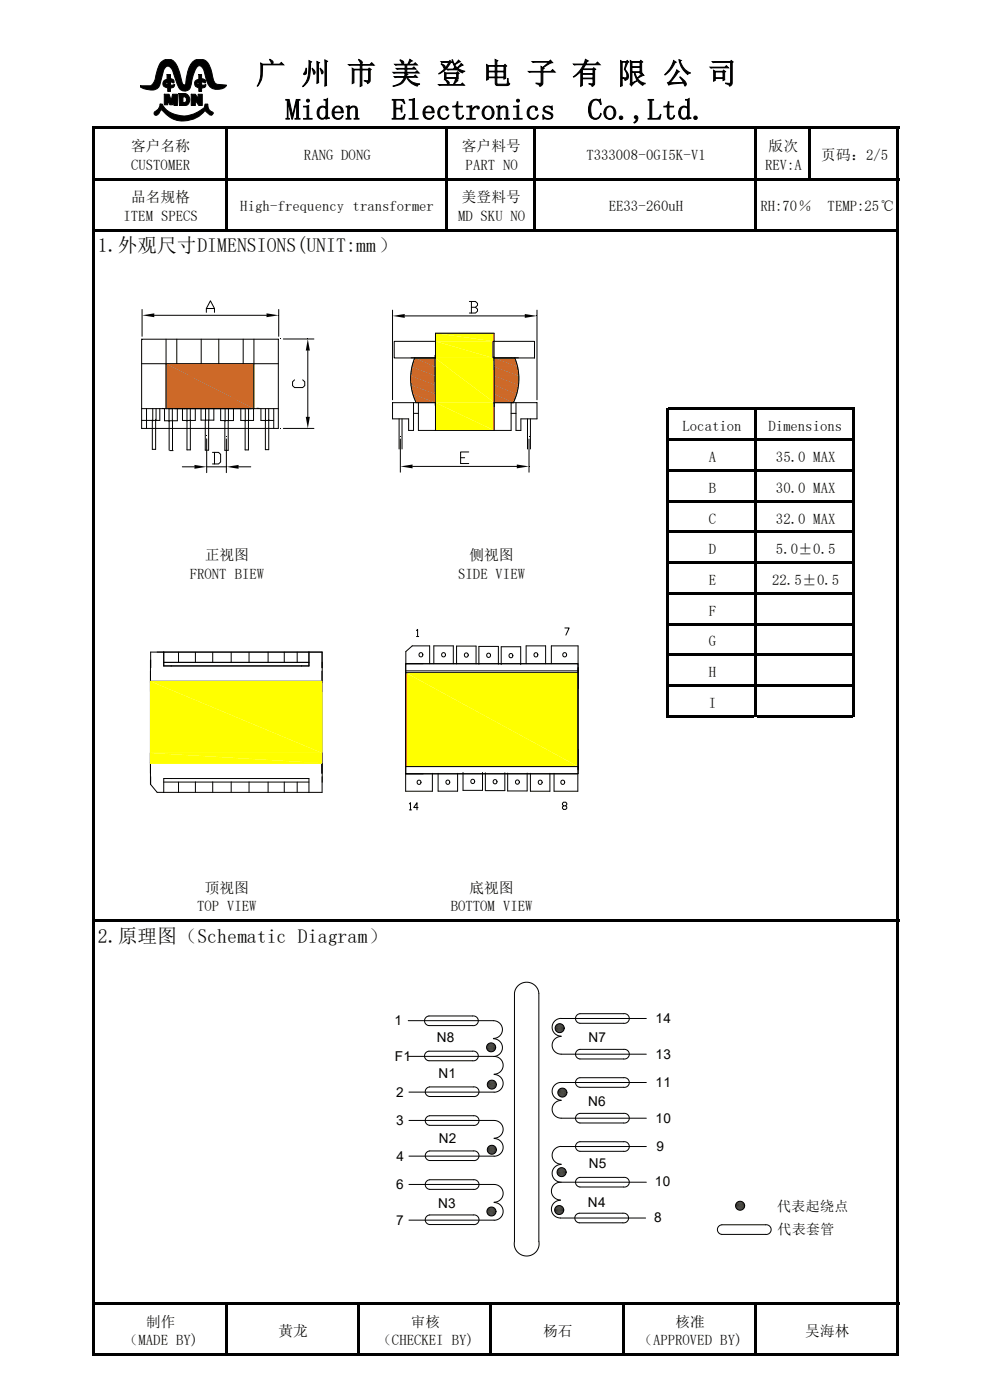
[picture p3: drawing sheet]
<svg xmlns="http://www.w3.org/2000/svg" width="210mm" height="297mm" viewBox="0 0 210 297" stroke-linecap="round" stroke-linejoin="round" font-family="sans-serif">
<g fill="#000">
<path d="M19.6 26.9h.6v10.8h-.6z" fill-rule="evenodd"/>
<path d="M19.6 37.7h.6v10.9h-.6z" fill-rule="evenodd"/>
<path d="M20.2 26.9h170.5v.5h-170.5z" fill-rule="evenodd"/>
<path d="M20.2 37.7h151.3v.5h-151.3z" fill-rule="evenodd"/>
<path d="M47.7 27.1h.5v10.6h-.5z" fill-rule="evenodd"/>
<path d="M47.7 38h.5v11.1h-.5z" fill-rule="evenodd"/>
<path d="M94.5 27.1h.5v10.6h-.5z" fill-rule="evenodd"/>
<path d="M94.5 38h.5v11.1h-.5z" fill-rule="evenodd"/>
<path d="M113.2 27.1h.5v10.6h-.5z" fill-rule="evenodd"/>
<path d="M113.2 38h.5v11.1h-.5z" fill-rule="evenodd"/>
<path d="M160 27.1h.5v10.6h-.5z" fill-rule="evenodd"/>
<path d="M160 38h.5v11.1h-.5z" fill-rule="evenodd"/>
<path d="M171.5 27.1h.5v11.1h-.5z" fill-rule="evenodd"/>
<path d="M172 37.7h18.7v.5h-18.7z" fill-rule="evenodd"/>
<path d="M190.2 27.1h.5v10.6h-.5z" fill-rule="evenodd"/>
<path d="M190.2 38h.5v10.6h-.5z" fill-rule="evenodd"/>
<path d="M19.6 48.6h.6v146.4h-.6z" fill-rule="evenodd"/>
<path d="M20.2 48.6h27.5v.5h-27.5z" fill-rule="evenodd"/>
<path d="M48.2 48.6h46.3v.5h-46.3z" fill-rule="evenodd"/>
<path d="M95 48.6h18.2v.5h-18.2z" fill-rule="evenodd"/>
<path d="M113.7 48.6h46.3v.5h-46.3z" fill-rule="evenodd"/>
<path d="M160.5 48.6h30.2v.5h-30.2z" fill-rule="evenodd"/>
<path d="M190.2 48.8h.5v146.2h-.5z" fill-rule="evenodd"/>
<path d="M141.3 86.5h.5v6.5h-.5z" fill-rule="evenodd"/>
<path d="M141.3 93h.5v6.5h-.5z" fill-rule="evenodd"/>
<path d="M141.3 99.5h.5v6.5h-.5z" fill-rule="evenodd"/>
<path d="M141.8 86.5h39.6v.5h-39.6z" fill-rule="evenodd"/>
<path d="M141.8 93h39.6v.5h-39.6z" fill-rule="evenodd"/>
<path d="M141.8 99.5h39.6v.5h-39.6z" fill-rule="evenodd"/>
<path d="M160 86.7h.5v6.3h-.5z" fill-rule="evenodd"/>
<path d="M160 93.3h.5v6.2h-.5z" fill-rule="evenodd"/>
<path d="M160 99.8h.5v6.2h-.5z" fill-rule="evenodd"/>
<path d="M180.8 86.7h.6v6.3h-.6z" fill-rule="evenodd"/>
<path d="M180.8 93.3h.6v6.2h-.6z" fill-rule="evenodd"/>
<path d="M180.8 99.8h.6v6.2h-.6z" fill-rule="evenodd"/>
<path d="M141.3 106h.5v6.6h-.5z" fill-rule="evenodd"/>
<path d="M141.3 112.6h.5v6.5h-.5z" fill-rule="evenodd"/>
<path d="M141.3 119.1h.5v6.5h-.5z" fill-rule="evenodd"/>
<path d="M141.8 106h39.6v.6h-39.6z" fill-rule="evenodd"/>
<path d="M141.8 112.6h39.6v.5h-39.6z" fill-rule="evenodd"/>
<path d="M141.8 119.1h39.6v.5h-39.6z" fill-rule="evenodd"/>
<path d="M160 106.3h.5v6.3h-.5z" fill-rule="evenodd"/>
<path d="M160 112.8h.5v6.3h-.5z" fill-rule="evenodd"/>
<path d="M160 119.3h.5v6.3h-.5z" fill-rule="evenodd"/>
<path d="M180.8 106.3h.6v6.3h-.6z" fill-rule="evenodd"/>
<path d="M180.8 112.8h.6v6.3h-.6z" fill-rule="evenodd"/>
<path d="M180.8 119.3h.6v6.3h-.6z" fill-rule="evenodd"/>
<path d="M141.3 125.6h.5v6.5h-.5z" fill-rule="evenodd"/>
<path d="M141.3 132.1h.5v6.5h-.5z" fill-rule="evenodd"/>
<path d="M141.3 138.6h.5v6.6h-.5z" fill-rule="evenodd"/>
<path d="M141.8 125.6h39.6v.5h-39.6z" fill-rule="evenodd"/>
<path d="M141.8 132.1h39.6v.5h-39.6z" fill-rule="evenodd"/>
<path d="M141.8 138.6h39.6v.5h-39.6z" fill-rule="evenodd"/>
<path d="M160 125.9h.5v6.2h-.5z" fill-rule="evenodd"/>
<path d="M160 132.4h.5v6.2h-.5z" fill-rule="evenodd"/>
<path d="M160 138.9h.5v6.3h-.5z" fill-rule="evenodd"/>
<path d="M180.8 125.9h.6v6.2h-.6z" fill-rule="evenodd"/>
<path d="M180.8 132.4h.6v6.2h-.6z" fill-rule="evenodd"/>
<path d="M180.8 138.9h.6v6.3h-.6z" fill-rule="evenodd"/>
<path d="M141.3 145.2h.5v7h-.5z" fill-rule="evenodd"/>
<path d="M141.8 145.2h39.6v.5h-39.6z" fill-rule="evenodd"/>
<path d="M141.8 151.7h18.2v.5h-18.2z" fill-rule="evenodd"/>
<path d="M160 145.4h.5v6.8h-.5z" fill-rule="evenodd"/>
<path d="M160.5 151.7h20.3v.5h-20.3z" fill-rule="evenodd"/>
<path d="M180.8 145.4h.6v6.8h-.6z" fill-rule="evenodd"/>
<path d="M19.6 195h.6v81.3h-.6z" fill-rule="evenodd"/>
<path d="M20.2 195h170.5v.5h-170.5z" fill-rule="evenodd"/>
<path d="M190.2 195.3h.5v81h-.5z" fill-rule="evenodd"/>
<path d="M19.6 276.3h.6v11.4h-.6z" fill-rule="evenodd"/>
<path d="M20.2 276.3h170.5v.5h-170.5z" fill-rule="evenodd"/>
<path d="M47.7 276.6h.5v11.1h-.5z" fill-rule="evenodd"/>
<path d="M75.8 276.6h.5v11.1h-.5z" fill-rule="evenodd"/>
<path d="M103.8 276.6h.6v11.1h-.6z" fill-rule="evenodd"/>
<path d="M131.9 276.6h.5v11.1h-.5z" fill-rule="evenodd"/>
<path d="M160 276.6h.5v11.1h-.5z" fill-rule="evenodd"/>
<path d="M190.2 276.6h.5v11.1h-.5z" fill-rule="evenodd"/>
<path d="M20.2 287.1h27.5v.6h-27.5z" fill-rule="evenodd"/>
<path d="M48.2 287.1h27.6v.6h-27.6z" fill-rule="evenodd"/>
<path d="M76.3 287.1h27.5v.6h-27.5z" fill-rule="evenodd"/>
<path d="M104.4 287.1h27.5v.6h-27.5z" fill-rule="evenodd"/>
<path d="M132.4 287.1h27.6v.6h-27.6z" fill-rule="evenodd"/>
<path d="M160.5 287.1h29.7v.6h-29.7z" fill-rule="evenodd"/>
</g>
<path d="M29.7 12.5h18.6v13.3h-18.6z" fill-rule="evenodd" fill="#fff"/>
<g fill="#000">
<path d="M34.3 13.1a2.01 2.01 0 0 1 3.3 1.1l1.1 3.4 .2 .4 .5-.1 .3-2a3.8 3.8 0 0 1 2-3.3 2.31 2.31 0 0 1 3 2l.3 .9a3.1 3.1 0 0 0 .9 2.4l2.1 .2a2.42 2.42 0 0 1-2.5 .8 2.42 2.42 0 0 1-1.7-2l-.2-.7a2.86 2.86 0 0 0-1.1-2.2l-.3-.1a2.68 2.68 0 0 0-1.2 2l-.4 1.8a1.47 1.47 0 0 1-1.2 1.6 1.47 1.47 0 0 1-1.7-1.2l-.6-1.7a3.3 3.3 0 0 0-1.2-2.3 .95 .95 0 0 0-1.2 .8l-.7 2.9a1.84 1.84 0 0 1-2.5 1.2l-1.4-.3-.4-.4 .2-.1h2l.5-.4 .4-.7 .9-3.1z" fill-rule="evenodd"/>
<path d="M35.4 15.8h.8v.9h.2a.5 .5 0 0 1 .5 .4 .5 .5 0 0 1-.1 .5l-.6-.1v.6l.8-.2-.3 .7-.5 .1v.7h-.6v-.7a.9 .9 0 0 1-1.1-.9 .9 .9 0 0 1 .9-.9z" fill-rule="evenodd"/>
</g>
<path d="M34.3 13.1a2.01 2.01 0 0 1 3.3 1.1l1.1 3.4 .2 .4 .5-.1 .3-2a3.8 3.8 0 0 1 2-3.3 2.31 2.31 0 0 1 3 2l.3 .9a3.1 3.1 0 0 0 .9 2.4l2.1 .2a2.42 2.42 0 0 1-2.5 .8 2.42 2.42 0 0 1-1.7-2l-.2-.7a2.86 2.86 0 0 0-1.1-2.2l-.3-.1a2.68 2.68 0 0 0-1.2 2l-.4 1.8a1.47 1.47 0 0 1-1.2 1.6 1.47 1.47 0 0 1-1.7-1.2l-.6-1.7a3.3 3.3 0 0 0-1.2-2.3 .95 .95 0 0 0-1.2 .8l-.7 2.9a1.84 1.84 0 0 1-2.5 1.2l-1.4-.3-.4-.4 .2-.1h2l.5-.4 .4-.7 .9-3.1zM35.4 15.8h.8v.9h.2a.5 .5 0 0 1 .5 .4 .5 .5 0 0 1-.1 .5l-.6-.1v.6l.8-.2-.3 .7-.5 .1v.7h-.6v-.7a.9 .9 0 0 1-1.1-.9 .9 .9 0 0 1 .9-.9z" fill="none" stroke="#000" stroke-width=".21"/>
<path d="M35.4 17.5h.2v.6l-.4-.2z" fill-rule="evenodd" fill="#fff"/>
<path d="M35.4 17.5h.2v.6l-.4-.2zM42.2 15.8h.6v.9h.3a.51 .51 0 0 1 .5 .3 .51 .51 0 0 1-.1 .6l-.7-.1v.6l.8-.2v.4l-.2 .3-.6 .1v.7h-.6v-.7a.89 .89 0 0 1-.9-.9 .89 .89 0 0 1 .9-.9zM34 22.1h.4a5.4 5.4 0 0 0 6.9 2l2-1.3 .2-.7h.6a1.66 1.66 0 0 0 1.1 1.8l-.3 .5a2.07 2.07 0 0 1-1.4-1 5.8 5.8 0 0 1-9.2-.1l-.6 .8a.52 .52 0 0 1-.5 .4 .52 .52 0 0 1-.5-.5l.3-.4a1.73 1.73 0 0 0 1-1.5z" fill="none" stroke="#000" stroke-width=".21"/>
<g fill="#000">
<path d="M42.2 15.8h.6v.9h.3a.51 .51 0 0 1 .5 .3 .51 .51 0 0 1-.1 .6l-.7-.1v.6l.8-.2v.4l-.2 .3-.6 .1v.7h-.6v-.7a.89 .89 0 0 1-.9-.9 .89 .89 0 0 1 .9-.9z" fill-rule="evenodd"/>
<path d="M34 22.1h.4a5.4 5.4 0 0 0 6.9 2l2-1.3 .2-.7h.6a1.66 1.66 0 0 0 1.1 1.8l-.3 .5a2.07 2.07 0 0 1-1.4-1 5.8 5.8 0 0 1-9.2-.1l-.6 .8a.52 .52 0 0 1-.5 .4 .52 .52 0 0 1-.5-.5l.3-.4a1.73 1.73 0 0 0 1-1.5z" fill-rule="evenodd"/>
</g>
<path d="M42 17.5h.2v.4l-.4-.1z" fill-rule="evenodd" fill="#fff"/>
<path d="M34.8 20h1.1l.4 1.3 .3-1.3h1v2.4h-.7l-.1-.9-.2 .7h-.6l-.3-.9-.1 .9h-.8zM37.9 19.8h1.3a1.3 1.3 0 0 1 1.1 1.3 1.3 1.3 0 0 1-1.1 1.3h-1.1zM42 17.5h.2v.4l-.4-.1z" fill="none" stroke="#000" stroke-width=".21"/>
<g fill="#000">
<path d="M34.8 20h1.1l.4 1.3 .3-1.3h1v2.4h-.7l-.1-.9-.2 .7h-.6l-.3-.9-.1 .9h-.8z" fill-rule="evenodd"/>
<path d="M37.9 19.8h1.3a1.3 1.3 0 0 1 1.1 1.3 1.3 1.3 0 0 1-1.1 1.3h-1.1z" fill-rule="evenodd"/>
</g>
<path d="M38.8 20.6l.4-.1a.73 .73 0 0 1 .1 1.2l-.5 .1z" fill-rule="evenodd" fill="#fff"/>
<g fill="none" stroke="#000" stroke-width=".21">
<path d="M40.6 20h.8l.6 .9v-.9h.9v2.4h-.7l-.8-1.1v1.1h-.8zM38.8 20.6l.4-.1a.73 .73 0 0 1 .1 1.2l-.5 .1zM35.2 72v5.2M53.9 72v5.2M30 90.9v-18.9h29v18.9M86.6 216.5h18.1a1.88 1.88 0 0 1 1.9 1.9 1.88 1.88 0 0 1-1.9 1.9M90.4 215.8l.6-.3h9.2a1.03 1.03 0 0 1 1.3 1 1.03 1.03 0 0 1-1.3 1.1h-9.2a1.02 1.02 0 0 1-.9-.7 1.02 1.02 0 0 1 .3-1.1zM109.8 209.2a2.61 2.61 0 0 1 2.8-.7 2.61 2.61 0 0 1 1.7 2.2v52.6a2.63 2.63 0 0 1-2.6 3.1 2.63 2.63 0 0 1-2.6-3.1v-52.6l.2-.7zM119 219.9a1.88 1.88 0 0 0-1.9 1.8 1.88 1.88 0 0 0 1.9 1.9h18.1M122.4 215.3l.6-.3h9.3a1.03 1.03 0 0 1 1.2 1.1 1.03 1.03 0 0 1-1.2 1h-9.3a1.02 1.02 0 0 1-.9-.7 1.02 1.02 0 0 1 .3-1.1zM137.1 216.1l-18.1-.1a1.88 1.88 0 0 0-1.9 1.9 1.88 1.88 0 0 0 1.9 1.9M86.7 237.7h18.1a1.88 1.88 0 0 1 1.9 1.9 1.88 1.88 0 0 1-1.9 1.8"/>
<path d="M90.4 223.3l.6-.3h9.2a1.03 1.03 0 0 1 1.3 1 1.03 1.03 0 0 1-1.3 1h-9.2a1.02 1.02 0 0 1-.9-.6 1.02 1.02 0 0 1 .3-1.1zM90.5 230.9l.6-.3h9.3a1.03 1.03 0 0 1 1.2 1 1.03 1.03 0 0 1-1.2 1h-9.3a1.02 1.02 0 0 1-.8-.7 1.02 1.02 0 0 1 .2-1zM91.1 236.7a1.02 1.02 0 0 0-.9 1 1.02 1.02 0 0 0 .9 1h9.3a1.03 1.03 0 0 0 1.2-1 1.03 1.03 0 0 0-1.2-1M91.1 236.7h9.3M104.7 220.4a1.88 1.88 0 0 1 1.9 1.8 1.88 1.88 0 0 1-1.9 1.9h-18.1M104.8 224.1a1.88 1.88 0 0 1 1.9 1.9 1.88 1.88 0 0 1-1.9 1.9M104.8 227.9a1.88 1.88 0 0 1 1.9 1.9 1.88 1.88 0 0 1-1.9 1.9h-18.1M119 233.4a1.88 1.88 0 0 0-1.9 1.9 1.88 1.88 0 0 0 1.9 1.9h18.1M122.4 222.9l.6-.3h9.3a1.03 1.03 0 0 1 1.2 1 1.03 1.03 0 0 1-1.2 1h-9.3a1.02 1.02 0 0 1-.9-.6 1.02 1.02 0 0 1 .3-1.1zM122.4 236.5l.6-.3h9.3a1.03 1.03 0 0 1 1.2 1 1.03 1.03 0 0 1-1.2 1h-9.3a1.02 1.02 0 0 1-.9-.6 1.02 1.02 0 0 1 .3-1.1zM122.4 228.9l.6-.3h9.3a1.03 1.03 0 0 1 1.2 1 1.03 1.03 0 0 1-1.2 1.1h-9.3a1.02 1.02 0 0 1-.9-.7 1.02 1.02 0 0 1 .3-1.1zM137.1 229.6h-18.1a1.88 1.88 0 0 0-1.9 1.9 1.88 1.88 0 0 0 1.9 1.9"/>
<path d="M86.7 251.3h18.1a1.88 1.88 0 0 1 1.9 1.8 1.88 1.88 0 0 1-1.9 1.9M90.5 244.4l.6-.2h9.3a1.03 1.03 0 0 1 1.2 1 1.03 1.03 0 0 1-1.2 1h-9.3a1.02 1.02 0 0 1-.8-.7 1.02 1.02 0 0 1 .2-1.1zM90.5 258l.6-.3h9.3a1.03 1.03 0 0 1 1.2 1 1.03 1.03 0 0 1-1.2 1.1h-9.3a1.02 1.02 0 0 1-.8-.7 1.02 1.02 0 0 1 .2-1.1zM91.1 250.3a1.02 1.02 0 0 0-.9 1 1.02 1.02 0 0 0 .9 1h9.3a1.03 1.03 0 0 0 1.2-1 1.03 1.03 0 0 0-1.2-1M91.1 250.3h9.3M104.8 241.5a1.88 1.88 0 0 1 1.9 1.9 1.88 1.88 0 0 1-1.9 1.9h-18.1M104.8 255.1a1.88 1.88 0 0 1 1.9 1.9 1.88 1.88 0 0 1-1.9 1.9l-18.1-.1M118.9 254.6a1.88 1.88 0 0 0-1.9 1.9 1.88 1.88 0 0 0 1.9 1.9M118.9 250.8a1.88 1.88 0 0 0-1.9 1.9 1.88 1.88 0 0 0 1.9 1.8M118.9 258.4h18M119 247a1.88 1.88 0 0 0-1.9 1.9 1.88 1.88 0 0 0 1.9 1.9h18.1M119 243.2a1.88 1.88 0 0 0-1.9 1.9 1.88 1.88 0 0 0 1.9 1.9"/>
<path d="M119 243.2h18.1M122.4 250.1l.6-.3h9.3a1.03 1.03 0 0 1 1.2 1 1.03 1.03 0 0 1-1.2 1h-9.3a1.02 1.02 0 0 1-.9-.7 1.02 1.02 0 0 1 .3-1zM122.4 242.5l.6-.3h9.3a1.03 1.03 0 0 1 1.2 1 1.03 1.03 0 0 1-1.2 1h-9.3a1.02 1.02 0 0 1-.9-.6 1.02 1.02 0 0 1 .3-1.1zM132.1 257.4h-9.2a1.02 1.02 0 0 0-1 1 1.02 1.02 0 0 0 1 1h9.2M132.1 257.4a1.03 1.03 0 0 1 1.2 1 1.03 1.03 0 0 1-1.2 1M152.5 260.1l.6-.3h9.3a1.03 1.03 0 0 1 1.2 1 1.03 1.03 0 0 1-1.2 1.1h-9.3a1.02 1.02 0 0 1-.9-.7 1.02 1.02 0 0 1 .3-1.1z"/>
<circle cx="118.7" cy="218.1" r=".96"/>
<circle cx="104.2" cy="222.2" r=".96"/>
<circle cx="104.3" cy="230.1" r=".96"/>
<circle cx="119.3" cy="231.8" r=".96"/>
<circle cx="104.2" cy="257" r=".96"/>
<circle cx="104.3" cy="243.9" r=".96"/>
<circle cx="118.6" cy="256.7" r=".96"/>
<circle cx="119.1" cy="248.7" r=".96"/>
<circle cx="157" cy="255.8" r=".96"/>
</g>
<g fill="#000">
<path d="M117.7 218.1l2 .2h-1.9zM117.7 218.1h2v.2zM117.8 217.9l1.9 .2h-2zM117.8 217.9h1.9v.2zM117.8 218.3l1.8 .1h-1.8zM117.8 218.3h1.9l-.1 .1zM117.8 217.8l1.9 .1h-1.9zM117.8 217.8h1.8l.1 .1zM117.8 218.4l1.7 .2h-1.6zM117.8 218.4h1.8l-.1 .2zM117.9 217.6l1.7 .2h-1.8zM117.9 217.6h1.6l.1 .2z"/>
<path d="M117.9 218.6l1.5 .1h-1.4zM117.9 218.6h1.6l-.1 .1zM118 217.5l1.5 .1h-1.6zM118 217.5h1.4l.1 .1zM118 218.7l1.3 .2h-1.2zM118 218.7h1.4l-.1 .2zM118 217.5l.1-.2 1.3 .2zM118.1 217.3h1.2l.1 .2zM118.1 218.9l1 .1zM118.1 218.9h1.2zM118.1 217.3h1.2zM118.3 217.3h1z"/>
<path d="M118.3 219h.7zM118.3 219h.8zM118.3 217.3h.8zM118.4 217.2l.7 .1zM118.4 219l.4 .1zM118.4 219h.6zM118.4 217.2h.6zM118.6 217.2h.4zM103.2 222.2l1.9 .2h-1.9zM103.2 222.2h1.9v.2zM103.2 222l1.9 .2h-1.9zM103.2 222h1.9v.2z"/>
<path d="M103.2 222.4l1.9 .1h-1.8zM103.2 222.4h1.9v.1zM103.3 221.8l1.8 .2h-1.9zM103.3 221.8h1.8v.2zM103.3 222.5l1.7 .2h-1.6zM103.3 222.5h1.8l-.1 .2zM103.4 221.7l1.7 .1h-1.8zM103.4 221.7h1.6l.1 .1zM103.4 222.7l1.5 .1h-1.4zM103.4 222.7h1.6l-.1 .1zM103.4 230.1l1.9 .2h-1.9zM103.4 230.1h1.9v.2z"/>
<path d="M103.4 229.9l1.9 .2h-1.9zM103.4 229.9h1.9v.2zM103.4 230.3l1.8 .1h-1.8zM103.4 230.3h1.9l-.1 .1zM103.4 229.7l1.9 .2h-1.9zM103.4 229.7h1.8l.1 .2zM103.4 230.4l1.7 .2h-1.6zM103.4 230.4h1.8l-.1 .2zM103.5 221.5l1.5 .2h-1.6zM103.5 221.5h1.4l.1 .2zM103.5 222.8l1.3 .1zM103.5 222.8h1.4l-.1 .1z"/>
<path d="M103.5 229.6l1.7 .1h-1.8zM103.5 229.6h1.6l.1 .1zM103.5 230.6l1.5 .1h-1.4zM103.5 230.6h1.6l-.1 .1zM103.5 221.5l.1-.1 1.3 .1zM103.6 221.4l1.3 .1zM103.6 222.9l1 .1zM103.6 222.9h1.2zM103.6 229.4l1.5 .2h-1.6zM103.6 229.4h1.4l.1 .2zM103.6 230.7l1.3 .1zM103.6 230.7h1.4l-.1 .1z"/>
<path d="M103.6 221.4h1.2zM103.7 221.3l1.1 .1zM103.7 223l.7 .1zM103.7 223h.9zM103.6 229.4l.1-.1 1.3 .1zM103.7 229.3l1.3 .1zM103.7 230.8l1.1 .1zM103.7 230.8h1.2zM103.7 229.3h1.2zM103.9 229.2l1 .1zM103.9 230.9l.7 .1zM103.9 230.9h.9z"/>
<path d="M103.7 221.3h.9zM103.9 221.3h.7zM103.9 223.1h.4zM103.9 223.1h.5zM103.9 229.2h.9zM104.1 229.2h.7zM104.1 231h.3zM104.1 231h.5zM103.9 221.3h.5zM104.1 221.2l.3 .1zM104.1 229.2h.5zM104.2 229.1l.4 .1z"/>
<path d="M118.3 231.8l1.9 .2h-1.9zM118.3 231.8h1.9v.2zM118.3 231.6l1.9 .2h-1.9zM118.3 231.6h1.9v.2zM118.3 232l1.9 .1h-1.8zM118.3 232h1.9v.1zM118.4 231.4l1.8 .2h-1.9zM118.4 231.4h1.8v.2zM118.4 232.1l1.7 .2h-1.6zM118.4 232.1h1.8l-.1 .2zM118.5 231.3l1.7 .1h-1.8zM118.5 231.3h1.6l.1 .1z"/>
<path d="M118.5 232.3l1.5 .1h-1.4zM118.5 232.3h1.6l-.1 .1zM118.6 231.1l1.5 .2h-1.6zM118.6 231.1h1.4l.1 .2zM118.6 232.4l1.3 .1zM118.6 232.4h1.4l-.1 .1zM118.6 231.1l.1-.1 1.3 .1zM118.7 231l1.3 .1zM118.7 232.5l1 .1zM118.7 232.5h1.2zM118.7 231h1.2zM118.9 230.9l1 .1z"/>
<path d="M118.9 232.6l.6 .1zM118.9 232.6h.8zM118.9 230.9h.8zM119 230.9h.7zM119 232.7h.4zM119 232.7h.5zM119 230.9h.5zM119.2 230.8l.3 .1zM103.3 257l1.9 .2h-1.9zM103.3 257h1.9v.2zM103.3 256.8l1.9 .2h-1.9zM103.3 256.8h1.9v.2z"/>
<path d="M103.3 257.2l1.8 .1h-1.8zM103.3 257.2h1.9l-.1 .1zM103.3 256.7l1.9 .1h-1.9zM103.3 256.7h1.8l.1 .1zM103.3 257.3l1.8 .2h-1.7zM103.3 257.3h1.8v.2zM103.4 243.9l1.9 .2h-1.9zM103.4 243.9h1.9v.2zM103.4 243.7l1.9 .2h-1.9zM103.4 243.7h1.9v.2zM103.4 244.1l1.8 .1h-1.8zM103.4 244.1h1.9l-.1 .1z"/>
<path d="M103.4 243.6l1.9 .1h-1.9zM103.4 243.6h1.8l.1 .1zM103.4 244.2l1.7 .2h-1.6zM103.4 244.2h1.8l-.1 .2zM103.4 256.5l1.7 .2h-1.8zM103.4 256.5h1.7v.2zM103.4 257.5l1.6 .1h-1.5zM103.4 257.5h1.7l-.1 .1zM103.5 243.4l1.7 .2h-1.8zM103.5 243.4h1.6l.1 .2zM103.5 244.4l1.5 .1h-1.4zM103.5 244.4h1.6l-.1 .1z"/>
<path d="M103.5 256.4l1.6 .1h-1.7zM103.5 256.4h1.5l.1 .1zM103.5 257.6l1.3 .2h-1.1zM103.5 257.6h1.5l-.2 .2zM103.6 243.3l1.5 .1h-1.6zM103.6 243.3h1.4l.1 .1zM103.6 244.5l1.3 .2h-1.2zM103.6 244.5h1.4l-.1 .2zM103.5 256.4l.2-.2 1.3 .2zM103.7 256.2h1.1l.2 .2zM103.7 257.8h1zM103.7 257.8h1.1z"/>
<path d="M103.6 243.3l.1-.2 1.3 .2zM103.7 243.1h1.2l.1 .2zM103.7 244.7l1.1 .1zM103.7 244.7h1.2zM103.7 256.2h1.1zM103.8 256.2h1zM103.8 257.8l.7 .1zM103.8 257.8h.9zM103.7 243.1h1.2zM103.9 243.1h1zM103.9 244.8h.7zM103.9 244.8h.9z"/>
<path d="M103.8 256.2h.9zM104 256.1l.7 .1zM104 257.9h.3zM104 257.9h.5zM103.9 243.1h.9zM104.1 243l.7 .1zM104.1 244.8h.3zM104.1 244.8h.5zM104 256.1h.5zM104.1 256.1h.4zM104.1 243h.5zM104.2 243h.4z"/>
<path d="M117.6 256.7l2 .2h-1.9zM117.6 256.7h2v.2zM117.7 256.5l1.9 .2h-2zM117.7 256.5h1.9v.2zM117.7 256.9l1.8 .1h-1.8zM117.7 256.9h1.9l-.1 .1zM117.7 256.3l1.9 .2h-1.9zM117.7 256.3h1.8l.1 .2zM117.7 257l1.7 .2h-1.6zM117.7 257h1.8l-.1 .2zM117.8 256.2l1.7 .1h-1.8zM117.8 256.2h1.6l.1 .1z"/>
<path d="M117.8 257.2l1.5 .1h-1.4zM117.8 257.2h1.6l-.1 .1zM117.9 256l1.5 .2h-1.6zM117.9 256h1.4l.1 .2zM117.9 257.3l1.3 .1zM117.9 257.3h1.4l-.1 .1zM117.9 256l.1-.1 1.3 .1zM118 255.9l1.3 .1zM118 257.4l1 .1zM118 257.4h1.2zM118.2 248.7l1.9 .1h-1.9zM118.2 248.7h1.9v.1z"/>
<path d="M118.2 248.5l1.9 .2h-1.9zM118.2 248.5h1.9v.2zM118.2 248.8l1.8 .2h-1.8zM118.2 248.8h1.9l-.1 .2zM118 255.9h1.2zM118.2 255.8l1 .1zM118.2 257.5l.7 .1zM118.2 257.5h.8zM118.2 248.3l1.9 .2h-1.9zM118.2 248.3h1.8l.1 .2zM118.2 249l1.7 .2h-1.6zM118.2 249h1.8l-.1 .2z"/>
<path d="M118.3 248.1l1.7 .2h-1.8zM118.3 248.1h1.6l.1 .2zM118.3 249.2l1.5 .1h-1.4zM118.3 249.2h1.6l-.1 .1zM118.2 255.8h.8zM118.3 255.8h.7zM118.3 257.6h.4zM118.3 257.6h.6zM118.4 248l1.5 .1h-1.6zM118.4 248h1.4l.1 .1zM118.4 249.3l1.3 .1h-1.2zM118.4 249.3h1.4l-.1 .1z"/>
<path d="M118.3 255.8h.6zM118.5 255.7l.4 .1zM118.4 248l.1-.1 1.3 .1zM118.5 247.9h1.2l.1 .1zM118.5 249.4l1.1 .1zM118.5 249.4h1.2zM118.5 247.9h1.2zM118.7 247.8l1 .1zM118.7 249.5l.7 .1zM118.7 249.5h.9zM118.7 247.8h.9zM118.9 247.7l.7 .1z"/>
<path d="M118.9 249.6h.3zM118.9 249.6h.5zM118.9 247.7h.5zM119 247.7h.4zM156 255.8l1.9 .2h-1.9zM156 255.8h2l-.1 .2zM156 255.6l2 .2h-2zM156 255.6h1.9l.1 .2zM156 256l1.9 .1h-1.8zM156 256h1.9v.1zM156.1 255.4l1.8 .2h-1.9zM156.1 255.4h1.8v.2z"/>
<path d="M156.1 256.1l1.7 .2h-1.6zM156.1 256.1h1.8l-.1 .2zM156.2 255.3l1.7 .1h-1.8zM156.2 255.3h1.6l.1 .1zM156.2 256.3l1.5 .1h-1.4zM156.2 256.3h1.6l-.1 .1zM156.3 255.1l1.5 .2h-1.6zM156.3 255.1h1.4l.1 .2zM156.3 256.4l1.3 .1zM156.3 256.4h1.4l-.1 .1zM156.3 255.1l.1-.1 1.3 .1zM156.4 255l1.3 .1z"/>
<path d="M156.4 256.5l1 .1zM156.4 256.5h1.2zM156.4 255h1.2zM156.6 254.9l1 .1zM156.6 256.6l.7 .1zM156.6 256.6h.8zM156.6 254.9h.8zM156.7 254.9h.7zM156.7 256.7h.4zM156.7 256.7h.6zM156.7 254.9h.6zM156.9 254.8l.4 .1z"/>
<path d="M40.6 20h.8l.6 .9v-.9h.9v2.4h-.7l-.8-1.1v1.1h-.8z" fill-rule="evenodd"/>
</g>
<g fill="#cd6928">
<path d="M35.2 77.2l18.6 9.5h-18.6z"/>
<path d="M35.2 77.2h18.6v9.5z"/>
</g>
<path d="M35.2 77.2h18.6v9.5h-18.6z" fill="none" stroke="#cd6928" stroke-width=".21"/>
<g fill="none" stroke="#000" stroke-width=".21">
<path d="M30 77.2h29M30.1 65.7v5.6M32.7 66.9h23.8M35.2 77.2v9.5M37.5 72v5.2M42.7 72v5.2M43.8 66.3v-.9l.8-1.6 .9 1.6v.9M43.8 65.4h1.7M46.4 72v5.2M51.6 72v5.2M53.8 77.2v9.5M59.1 65.7v5.6"/>
<path d="M60.1 71.9h6.5M65.3 74.4v14M30 90.9h29M30 86.7h29M31.1 86.7v4.2M32.4 86.7v2.6M33 88.9v6.4h-.7v-6.2M33.1 86.7v2.5M33.9 86.7v2.5h-3.9M34.4 86.6l.5 .1M34.9 86.8v2.5h2.7v-2.5M35.9 86.8v2.6"/>
<path d="M35.9 89.2v6.3M36 95.6h.7M36.6 86.8v2.5M36.6 89.1v6.4M38.7 99h2.5M38.7 86.7v2.5h2.7v-2.5M39.1 86.7h.1M39.7 86.7v8.7h.7v-8.7M42.6 86.6v2.5h2.8v-2.5M43.5 89.2v6.3h.7M43.6 86.6v2.7M43.8 93.1v7.2"/>
<path d="M43.8 99h4.2M44.3 86.6v8.9M45.1 96h1.3l.4 .4v1.6l-.4 .4h-1.3M45.5 96v2.4M46.8 86.7v2.5h2.7v-2.5M47.8 86.7v2.7M48 93.1v7.2M48.4 89.1v6.4h-.7v-6.2M48.5 86.7v2.5M50.6 99h2.6M51.1 86.7v2.5h2.7v-2.5M52 86.7v8.7h.7v-8.7"/>
<path d="M54.5 86.6h.5M55.3 86.7v2.5h2.8M56.3 86.7v2.7M57 86.7v8.7h-.7v-6.3M58.1 86.7v4.2M60.1 90.9h6.5M62.5 80.6l-.4 .4v.8l.4 .4h1.7l.4-.4v-.8l-.4-.4M86.7 91.3h1"/>
</g>
<path d="M30.1 66.9l2.6-.4v.8zM56.5 66.5l2.6 .4-2.6 .4zM65.3 71.9l.4 2.5h-.8zM41.2 98.6l2.6 .4-2.6 .4zM48 99l2.6-.4v.8zM64.9 88.4h.8l-.4 2.5z" fill="#000"/>
<g fill="#ff0">
<path d="M92.4 70.7l12.4 1.7h-12.4z"/>
<path d="M92.4 70.7h12.4v1.7z"/>
<path d="M92.4 72.4l12.2 3.5h-12.2z"/>
<path d="M92.4 72.4h12.2v3.5z"/>
<path d="M92.3 75.9l12.5 9.5h-12.5z"/>
<path d="M92.3 75.9h12.5v9.5z"/>
<path d="M92.4 85.4l12.4 5.9h-12.4z"/>
<path d="M92.4 85.4h12.4v5.9z"/>
</g>
<path d="M92.4 70.7h12.4v1.7h-.2v3.5h.2v15.4h-12.4z" fill="none" stroke="#ff0" stroke-width=".21"/>
<g fill="#cd6928">
<path d="M104.8 75.9l5 1.9h-5z"/>
<path d="M104.8 75.9h4.4l.6 1.9z"/>
<path d="M88 75.9l4.3 1.9h-4.9z"/>
<path d="M88 75.9h4.3v1.9z"/>
<path d="M104.8 77.8l5.2 1.9h-5.2z"/>
<path d="M104.8 77.8h5l.2 1.9z"/>
<path d="M87.4 77.8l4.9 1.9h-5.2z"/>
<path d="M87.4 77.8h4.9v1.9z"/>
<path d="M104.8 79.7l5.2 2h-5.2z"/>
<path d="M104.8 79.7h5.2v2z"/>
<path d="M87.1 79.7l5.2 2h-5.1z"/>
<path d="M87.1 79.7h5.2v2z"/>
<path d="M104.8 81.7l4.8 1.9h-4.8z"/>
<path d="M104.8 81.7h5.2l-.4 1.9z"/>
<path d="M87.2 81.7l5.1 1.9h-4.7z"/>
<path d="M87.2 81.7h5.1v1.9z"/>
<path d="M104.8 83.6l4.1 1.8h-4.1z"/>
<path d="M104.8 83.6h4.8l-.7 1.8z"/>
<path d="M87.6 83.6l4.7 1.8h-4z"/>
<path d="M87.6 83.6h4.7v1.8z"/>
</g>
<path d="M88 75.9h4.3v9.5h-4a11.6 11.6 0 0 1-.3-9.5zM104.8 75.9h4.4a11.7 11.7 0 0 1-.3 9.5h-4.1z" fill="none" stroke="#cd6928" stroke-width=".21"/>
<g fill="none" stroke="#000" stroke-width=".21">
<path d="M83.3 65.8v19M83.6 72.4h8.8v3.5h-8.8zM85.8 67h25.5M87.2 75.9h5.2v-5.2h12.4v5.2h5.2M88 75.9a11.6 11.6 0 0 0 .3 9.5M92.3 75.4v10.6M99.6 64h1.3l.4 .4v.4l-.4 .4M100 65.2h.9l.4 .4v.4l-.4 .4h-1.3M100 64v2.4M104.6 72.4h8.8v3.5h-8.8zM104.8 75.7v10.6M109.2 75.9a11.6 11.6 0 0 1-.3 9.5"/>
<path d="M113.9 65.8v19M84.7 88.9v6.3M84.9 93.1v7.1M85.3 88.9v6.3M86.7 91.3v-2.4h-3.4v-3.5h9.1v5.9M87.5 98.9h22.1M87.7 85.4v5.9M87.7 87.7h1M88.7 85.4v5.9h19.7v-5.9M97.7 97.1h.9M99.4 95.9h-1.7v2.4h1.7M108.4 87.7h1"/>
<path d="M109.4 85.4v5.9h1.1v-2.4h3.4v-3.5h-9.1v5.9M111.9 88.9v6.3M112.2 93.1v7.1M112.5 88.9v6.3M34.7 138.3v3h30.8v-3M37.9 138.3v2.2M41.4 138.4v2.2M45.1 138.4v2.2M49 138.4v2.2M52.8 138.4v2.2M56.9 138.3v2.2M60.3 138.3v2.2"/>
<path d="M63 138.3v2.2M31.9 144.5h36.4v17.4h-36.4zM31.9 140.1v6.6M31.9 159.7v6.6M32 141.7v-3.4h36.3v3.4M34.7 140.5h30.8M68.3 142.4v4.3M68.3 159.7v4.4M68.3 140.5v4.3M32 164.8v1.6l1.3 1.7h35v-3.3M34.7 168.1v-2.9h30.8v2.9M34.7 165.9h30.8"/>
<path d="M37.9 165.9v2.2M41.4 165.9v2.1M45.1 165.9v2.1M49 165.9v2.1M52.8 165.9v2.1M56.9 165.9v2.2M60.3 165.9v2.2M63 165.9v2.2M68.3 161.7v4.2"/>
</g>
<path d="M83.3 67l2.5-.4v.8zM111.3 66.6l2.6 .4-2.6 .4zM84.9 98.9l2.6-.4v.9zM109.6 98.5l2.6 .4-2.6 .5z" fill="#000"/>
<path d="M31.9 144.5h36.4" fill="none" stroke="#ff0" stroke-width=".21"/>
<g fill="#ff0">
<path d="M31.9 144.5l36.4 15.2h-36.4z"/>
<path d="M31.9 144.5h36.4v15.2z"/>
</g>
<path d="M31.9 159.7v2.2" fill="none" stroke="#ff0" stroke-width=".21"/>
<g fill="#ff0">
<path d="M31.9 159.7l36.4 2.2h-36.4z"/>
<path d="M31.9 159.7h36.4v2.2z"/>
</g>
<path d="M31.9 144.5h36.4v17.4h-36.4zM31.9 161.9h36.4" fill="none" stroke="#ff0" stroke-width=".21"/>
<path d="M86.1 138.2v2.6h3.7M122.6 141.6v4.3M122.6 158.9v4.3" fill="none" stroke="#000" stroke-width=".21"/>
<g fill="#ff0">
<path d="M86.1 142.7l36.5 19.9h-36.5z"/>
<path d="M86.1 142.7h36.5v19.9z"/>
</g>
<path d="M86.1 142.7h36.5v19.9h-36.5z" fill="none" stroke="#ff0" stroke-width=".21"/>
<g fill="none" stroke="#000" stroke-width=".21">
<path d="M86.1 138.2l1.3-1.2h3.7v3.8M88.3 133.8l.3-.3v1.5M88.3 135h.5M119.8 133.2h.9l-.7 1.5M86.1 140.8h36.5v23.3h-36.5zM86.1 142.7h36.5M86.1 142.3h36.5M92 140.8v-3.8h4.2v3.8M96.8 140.8v-3.7h4.2v3.7M101.6 140.9v-3.8h4.1v3.8M106.3 141v-3.8h4.1v3.8M111.6 140.8v-3.8h4.1v3.8"/>
<path d="M116.9 140.8v-3.8h5.7v3.8M122.6 141.7v4.3M122.6 159v4.4M86 164v3.8h5.7v-3.8M86.1 162.6h36.5M86.1 164.2h3.7M86.8 170.5l.3-.2v1.5M86.8 171.8h.5M88.7 171.3h-.9l.6-1v1.5M92.9 164v3.8h4.2v-3.8M98.2 163.9v3.8h4.1v-3.8M102.9 163.9v3.8h4.2v-3.8"/>
<path d="M107.7 164v3.8h4.1v-3.8M112.5 164v3.8h4.1v-3.8M117.5 164v3.8h5.1v-3.7M119.5 170.9l-.2-.2 .2-.5h.5l.2 .2-.2 .5h-.5l-.2 .3 .2 .5h.5l.2-.3-.2-.5"/>
<circle cx="89.3" cy="138.9" r=".44"/>
<circle cx="94.1" cy="138.9" r=".44"/>
<circle cx="98.9" cy="139" r=".44"/>
<circle cx="103.6" cy="139" r=".44"/>
<circle cx="108.3" cy="139.1" r=".44"/>
<circle cx="113.6" cy="138.9" r=".44"/>
<circle cx="119.7" cy="138.9" r=".44"/>
<circle cx="88.9" cy="165.9" r=".44"/>
<circle cx="95" cy="165.9" r=".44"/>
<circle cx="100.2" cy="165.8" r=".44"/>
<circle cx="105" cy="165.8" r=".44"/>
<circle cx="109.7" cy="165.9" r=".44"/>
<circle cx="114.6" cy="165.9" r=".44"/>
<circle cx="119.3" cy="165.9" r=".44"/>
</g>
<g font-size="6.3">
<text x="54.3" y="17.7">广 州 市 美 登 电 子 有 限 公 司</text>
<text x="60.6" y="25.4">Miden</text>
<text x="83" y="25.4">Electronics</text>
<text x="124.6" y="25.4">Co.,Ltd.</text>
</g>
<g font-size="4.2">
<text x="20.7" y="53.5">1.外观尺寸DIMENSIONS(UNIT:mm）</text>
<text x="20.7" y="200">2.原理图（Schematic Diagram）</text>
</g>
<g font-size="3.1">
<text x="27.8" y="32.1">客户名称</text>
<text x="27.8" y="36">CUSTOMER</text>
<text x="64.5" y="34">RANG DONG</text>
<text x="98" y="32.1">客户料号</text>
<text x="98.8" y="36">PART NO</text>
<text x="124.4" y="34">T333008-0GI5K-V1</text>
<text x="162.3" y="36">REV:A</text>
<text x="163" y="32.1">版次</text>
<text x="174.2" y="34">页码：2/5</text>
<text x="26.2" y="46.8">ITEM SPECS</text>
<text x="27.8" y="42.9">品名规格</text>
<text x="51" y="44.8">High-frequency transformer</text>
<text x="97.2" y="46.8">MD SKU NO</text>
<text x="98" y="42.9">美登料号</text>
<text x="129.1" y="44.8">EE33-260uH</text>
<text x="161.3" y="44.8">RH:70％</text>
<text x="175.6" y="44.8">TEMP:25℃</text>
<text x="144.8" y="91.5">Location</text>
<text x="163" y="91.5">Dimensions</text>
<text x="150.3" y="98">A</text>
<text x="164.6" y="98">35.0 MAX</text>
<text x="150.3" y="104.5">B</text>
<text x="164.6" y="104.5">30.0 MAX</text>
<text x="150.3" y="111.1">C</text>
<text x="164.6" y="111.1">32.0 MAX</text>
<text x="43.4" y="118.9">正视图</text>
<text x="99.6" y="118.9">侧视图</text>
<text x="150.3" y="117.6">D</text>
<text x="164.6" y="117.6">5.0±0.5</text>
<text x="40.3" y="122.7">FRONT BIEW</text>
<text x="97.2" y="122.7">SIDE VIEW</text>
<text x="150.3" y="124.1">E</text>
<text x="163.8" y="124.1">22.5±0.5</text>
<text x="150.3" y="130.6">F</text>
<text x="150.3" y="137.1">G</text>
<text x="150.3" y="143.7">H</text>
<text x="150.3" y="150.2">I</text>
<text x="43.4" y="189.4">顶视图</text>
<text x="99.6" y="189.4">底视图</text>
<text x="41.8" y="193.3">TOP VIEW</text>
<text x="95.6" y="193.3">BOTTOM VIEW</text>
<text x="31" y="281.5">制作</text>
<text x="87.1" y="281.5">审核</text>
<text x="143.3" y="281.5">核准</text>
<text x="26.2" y="285.4">（MADE BY)</text>
<text x="59.1" y="283.5">黄龙</text>
<text x="80" y="285.4">（CHECKEI BY)</text>
<text x="115.2" y="283.5">杨石</text>
<text x="135.3" y="285.4">（APPROVED BY)</text>
<text x="170.8" y="283.5">吴海林</text>
</g>
<g font-size="2.9">
<text x="83.7" y="217.5">1</text>
<text x="92.7" y="221.1">N8</text>
<text x="124.8" y="221.1">N7</text>
<text x="139.1" y="217.1">14</text>
<text x="83.8" y="225.1">F1</text>
<text x="139.1" y="224.6">13</text>
<text x="84.1" y="232.6">2</text>
<text x="93" y="228.7">N1</text>
<text x="139.1" y="230.6">11</text>
<text x="84" y="238.7">3</text>
<text x="124.8" y="234.5">N6</text>
<text x="139.1" y="238.2">10</text>
<text x="93.1" y="242.4">N2</text>
<text x="139.3" y="244.2">9</text>
<text x="84.1" y="246.2">4</text>
<text x="124.9" y="247.8">N5</text>
<text x="138.9" y="251.7">10</text>
<text x="84" y="252.2">6</text>
<text x="92.9" y="256.2">N3</text>
<text x="124.7" y="256">N4</text>
<text x="164.8" y="256.8">代表起绕点</text>
<text x="84" y="259.8">7</text>
<text x="138.7" y="259.1">8</text>
<text x="165" y="261.7">代表套管</text>
</g>
</svg>
